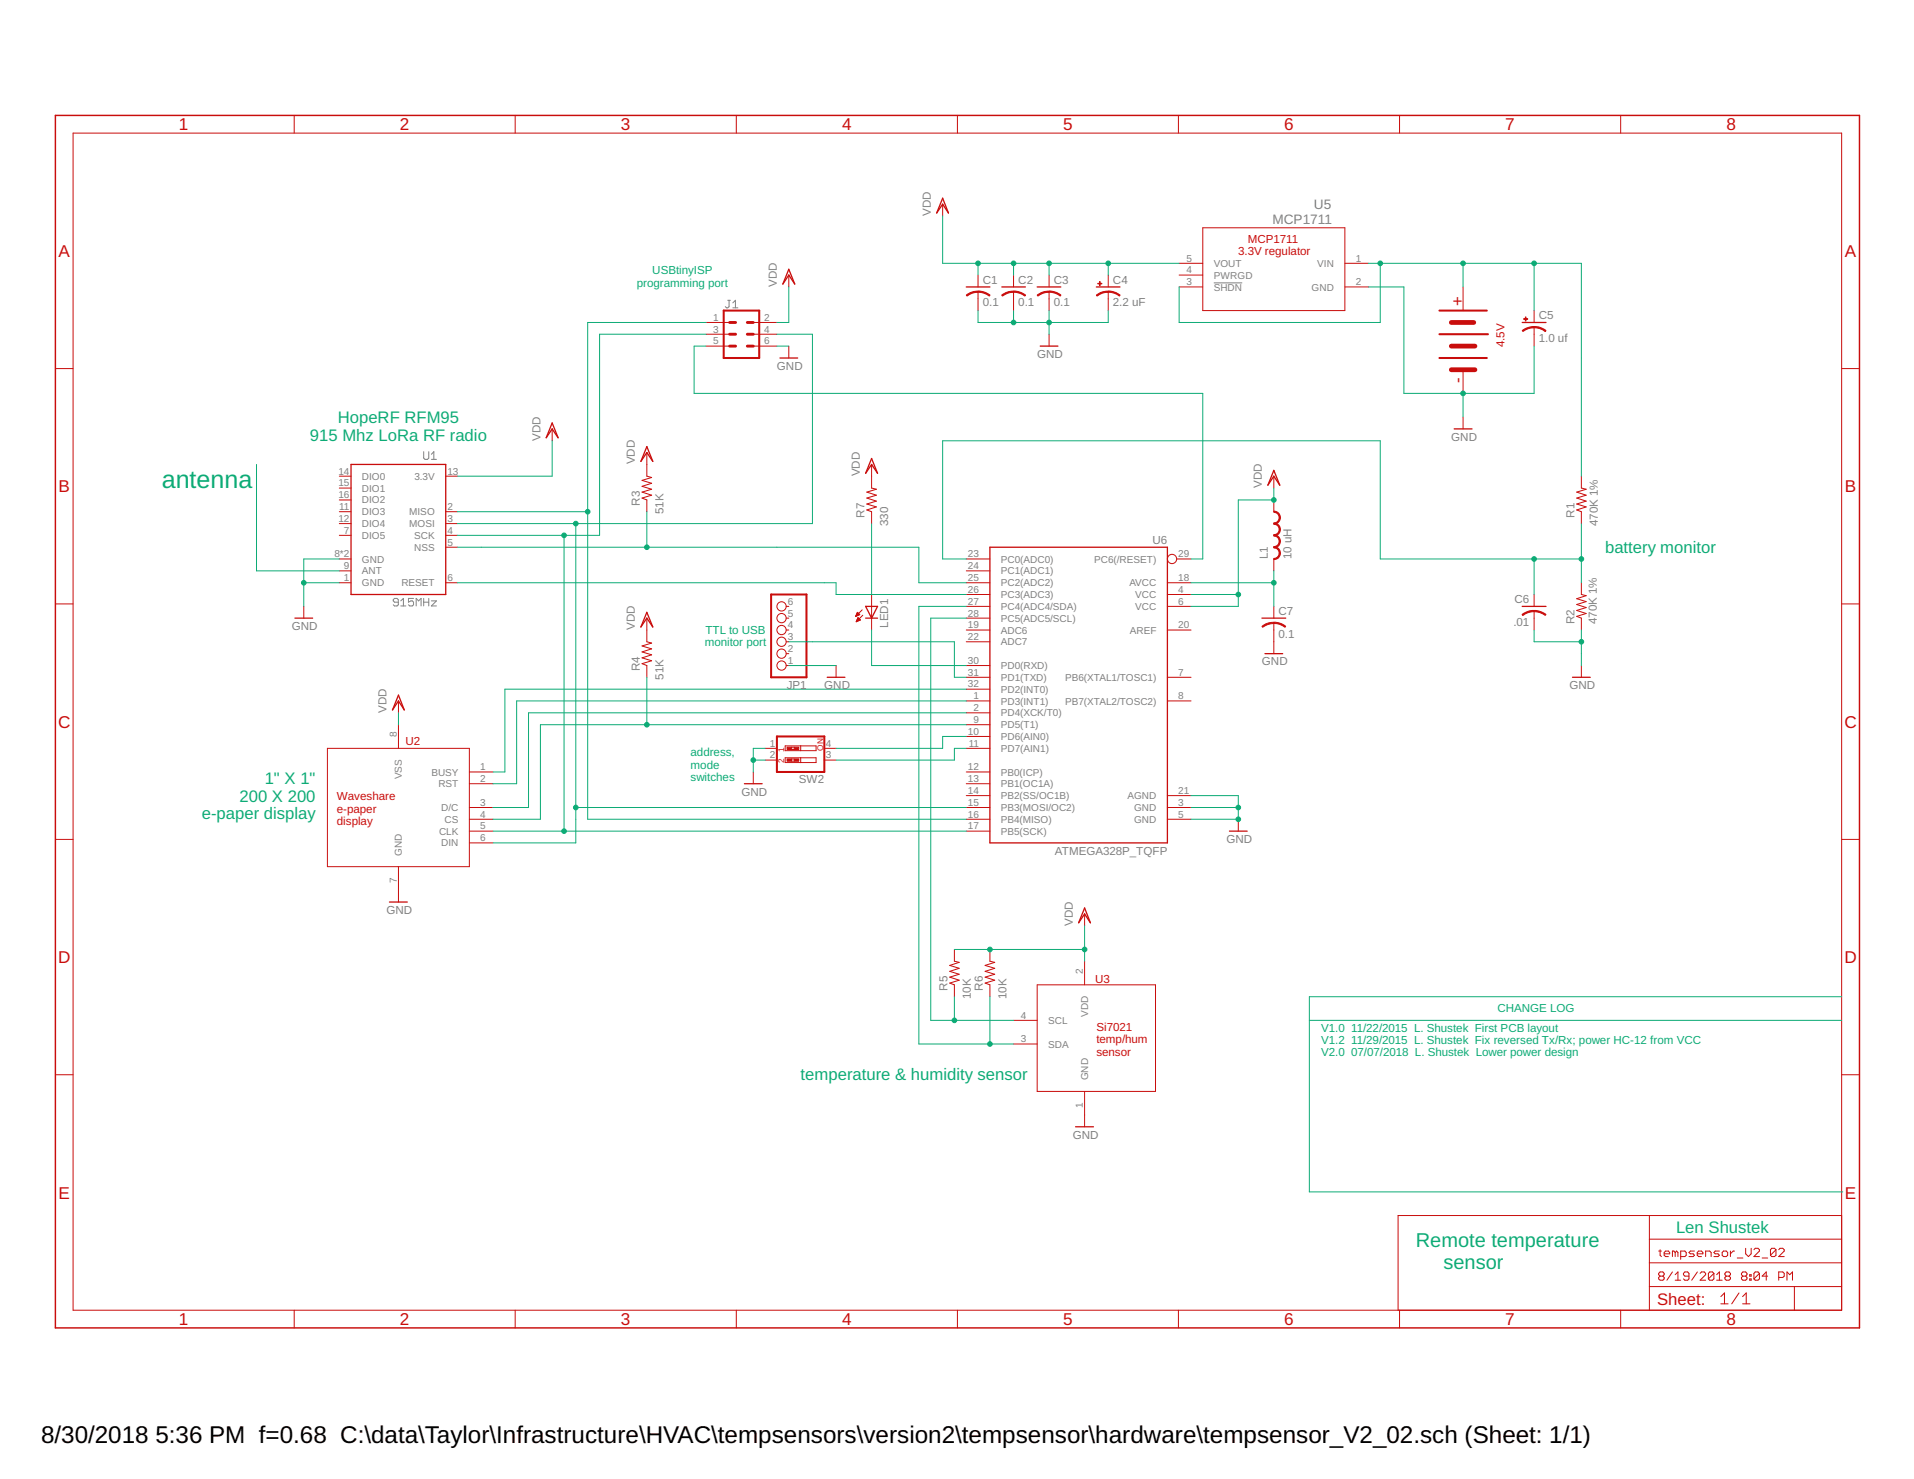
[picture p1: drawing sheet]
<svg xmlns="http://www.w3.org/2000/svg" width="279mm" height="216mm" viewBox="0 0 279 216" stroke-linecap="round" stroke-linejoin="round" font-family="sans-serif">
<g fill="none" stroke="#808080" stroke-width=".15">
<path d="M106.2 43.8h.4M106.4 43.8v1l-.2 .1-.3-.1M107 44.9h.7M107 44.2l.4-.4v1.1M177.2 41.3h4.1M61.8 65.9v1l.2 .2h.4l.2-.2v-1M63 67.1h.7M63 66.3l.3-.4v1.2M58.1 87.9h-.5l-.2-.2v-.2l.2-.1h.4l.1 .1v.8l-.1 .2h-.4l-.2-.2M58.5 88.5h.7M58.5 87.7l.4-.3v1.1M60.4 87.4h-.8v.5l.6-.2 .2 .2v.4l-.2 .2h-.4l-.2-.2"/>
<path d="M60.7 88.5v-1.1l.4 .3 .4-.3v1.1M61.8 87.9h.8M61.8 87.4v1.1M62.6 87.4v1.1M63 87.7h.7l-.7 .8h.7"/>
</g>
<g fill="none" stroke="#c90d0c" stroke-width=".19">
<path d="M115.1 39.3l.9 2.2-.9-1.3-.8 1.3zM137.6 28.9l.9 2.2-.9-1.3-.9 1.3zM113.9 52.3h2.5M141.1 41.9h3.4M146.2 41.9h3.5M151.4 41.9h3.5M151.8 50.5h2.6M160 41.9h3.5M222.2 47.1h3.5M51.2 67.8h13.9v19h-13.9zM80.6 61.7l.9 2.2-.9-1.3-.9 1.3zM94.4 65.2l.9 2.2-.9-1.3-.8 1.3z"/>
<path d="M127.2 66.9l.9 2.2-.9-1.3-.8 1.3zM144.5 79.9h25.9v43.1h-25.9zM185.9 68.7l.9 2.1-.9-1.3-.8 1.3zM212.3 62.6h2.6M43.1 90.2h2.5M94.4 89.4l.9 2.1-.9-1.3-.8 1.3zM120.8 98.9h2.5M126.4 90.2h1.7M126.4 88.5h1.7l-.9 1.7zM184.2 90.2h3.5M184.7 95.4h2.5M222.2 88.5h3.5"/>
<path d="M229.6 98.9h2.5M58.2 101.5l.8 2.1-.8-1.3-.9 1.3zM108.7 114.4h2.6M56.9 131.7h2.6M158.3 132.5l.9 2.2-.9-1.3-.8 1.3zM179.5 121.3h2.6M157 164.5h2.6"/>
</g>
<g fill="none" stroke="#c90d0c" stroke-width=".15">
<path d="M10.7 19.4h258.1v171.9h-258.1zM42.9 16.8v2.6M75.2 16.8v2.6M107.5 16.8v2.6M139.8 16.8v2.6M172 16.8v2.6M204.3 16.8v2.6M236.6 16.8v2.6M137.6 29.8v1.7M172.1 38.4h3.5M175.6 33.3h20.7v12h-20.7zM196.3 38.4h3.5"/>
<path d="M8.1 53.8h2.6M103.1 47.1h3.4M103.1 48.8h3.4M103.1 50.5h3.4M110 47.1h3.4M110 48.8h3.4M110 50.5h3.4M115.1 40.2v1.7M115.1 50.5v1.8M142.8 40.2v1.7M142.8 42.6v2.7M148 40.2v1.7"/>
<path d="M148 42.6v2.7M153.1 40.2v1.7M153.1 42.6v2.7M153.1 48.8v1.7M161.8 40.2v1.7M161.8 42.6v2.7M172.1 41.9h3.5M172.1 40.2h3.5M196.3 41.9h3.5M213.6 41.9v3.4M213.6 54v3.4M223.9 45.3v1.8"/>
<path d="M223.9 47.8v2.7M268.8 53.8h2.6M49.5 69.5h1.7M49.5 71.2h1.7M49.5 73h1.7M49.5 74.7h1.7M49.5 76.4h1.7M49.5 78.1h1.7M65.1 69.5h1.7M65.1 74.7h1.7M65.1 76.4h1.7M65.1 78.1h1.7"/>
<path d="M65.1 79.9h1.7M80.6 62.6v1.7M94.4 66.1v3.4l.7 .2-1.4 .4 1.4 .4-1.4 .5 1.4 .4-1.4 .4 1.4 .5-1.4 .4 .7 .3v1.7M127.2 67.8v3.4l.7 .2-1.4 .4 1.4 .5-1.4 .4 1.4 .5-1.4 .4 1.4 .4-1.4 .4 .7 .3v1.7M185.9 69.5v1.7M185.9 73v1.7M213.6 60.9v1.7M230.8 69.5v1.7l.7 .2-1.3 .4 1.3 .5-1.3 .4 1.3 .5-1.3 .4 1.3 .4-1.3 .4 .6 .3v1.7M8.1 88.2h2.6M44.3 88.5v1.7M49.5 85.1h1.7M49.5 83.3h1.7"/>
<path d="M49.5 81.6h1.7M65.1 85.1h1.7M94.4 90.2v3.5l.7 .2-1.4 .4 1.4 .4-1.4 .5 1.4 .4-1.4 .4 1.4 .5-1.4 .4 .7 .3v1.7M114.8 97.2h.3M114.8 95.4h.3M114.8 93.7h.3M114.8 92h.3M114.8 90.2h.3M114.8 88.5h.3M122 97.2v1.7M124.9 89.9h.1M124.9 89.9h.3"/>
<path d="M125 89.8h.3M125 89.7h.5M125 90.7h.1M125 90.7h.2M125.1 89.6h.3M125.1 90.6h.3M125.1 90.5h.5M125.1 89.5h.2M125.1 90.4h.4M125.1 89.4h.1M125.2 90.4h.3M125.2 90.3h.2"/>
<path d="M125.2 90.2h.1M125.2 90.1l.4 .4-.6 .3zM125.5 89.7l-.3-.3-.3 .6M125.5 89.7l-.6 .3M125.9 89l-1 1M125.9 89.8l-.9 1M127.2 86.8v5.2M141.1 85.1h3.4M141.1 83.3h3.4M141.1 81.6h3.4M141.1 97.2h3.4M141.1 93.7h3.4"/>
<path d="M141.1 92h3.4M141.1 90.2h3.4M141.1 88.5h3.4M141.1 98.9h3.4M141.1 86.8h3.4M170.4 85.1h3.5M170.4 92h3.5M170.4 88.5h3.5M170.4 98.9h3.5M170.4 86.8h3.5M171.7 81.6h2.2M185.9 81.6v1.7"/>
<path d="M185.9 88.5v1.7M185.9 90.9v4.5M223.9 86.8v1.7M223.9 89.2v2.8M230.8 85.1v1.7l.7 .2-1.3 .4 1.3 .4-1.3 .4 1.3 .5-1.3 .4 1.3 .5-1.3 .4 .6 .2v1.8M230.8 97.2v1.7M268.8 88.2h2.6M47.8 109.2h20.7v17.3h-20.7zM58.2 102.3v1.8M58.2 105.8v3.4M68.5 119.6h3.5M68.5 117.9h3.5"/>
<path d="M68.5 114.4h3.5M68.5 112.7h3.5M110 112.7v1.7M111.7 109.2h1.7M111.7 111h1.7M114.6 110.6h4.5v.7h-4.5zM114.6 108.9h4.5v.7h-4.5zM115.6 111.1h.3M115.6 110.8h.3M115.6 109.4h.3M115.6 109.1h.3M116.9 108.9v.7"/>
<path d="M116.9 110.6v.7M120.3 109.2h1.7M120.3 111h1.7M141.1 109.2h3.4M141.1 119.6h3.4M141.1 117.9h3.4M141.1 114.4h3.4M141.1 112.7h3.4M141.1 102.3h3.4M141.1 116.1h3.4M141.1 107.5h3.4M141.1 105.8h3.4"/>
<path d="M141.1 104.1h3.4M141.1 100.6h3.4M170.4 119.6h3.5M170.4 117.9h3.5M170.4 102.3h3.5M170.4 116.1h3.5M180.8 119.6v1.7M8.1 122.5h2.6M58.2 126.5v5.2M68.5 123h3.5M68.5 121.3h3.5M139.3 138.6v1.7l.7 .2-1.4 .4 1.4 .5-1.4 .4 1.4 .4-1.4 .4 1.4 .5-1.4 .4 .7 .3v1.7"/>
<path d="M141.1 121.3h3.4M144.5 138.6v1.7l.7 .2-1.4 .4 1.4 .5-1.4 .4 1.4 .4-1.4 .4 1.4 .5-1.4 .4 .7 .3v1.7M158.3 133.4v1.7M268.8 122.5h2.6M8.1 156.9h2.6M148 152.4h3.4M148 148.9h3.4M151.4 143.8h17.3v15.5h-17.3zM158.3 140.3v3.5M158.3 159.3v5.2M268.8 156.9h2.6M240.8 177.4v13.9"/>
<path d="M268.8 177.4h-64.7v13.9M42.9 191.3v2.5M75.2 191.3v2.5M107.5 191.3v2.5M139.8 191.3v2.5M172 191.3v2.5M204.3 191.3v2.5M236.6 191.3v2.5M240.8 187.8h28M240.8 184.3h28M240.8 180.9h28M242.1 182.6h.4"/>
<path d="M242.3 182.4v.8l.2 .2M242.3 186.3l-.2-.2v-.2l.2-.2h.4l.2 .2v.2l-.2 .2M242.3 186.3l-.2 .2v.2l.2 .2h.4l.2-.2v-.2l-.2-.2M242.3 186.3h.4M242.9 183h.8v-.2l-.2-.2h-.4l-.2 .2v.4l.2 .2h.4M244.1 185.7l-.8 1.2M244.5 182.8l-.2-.2h-.2v.8M244.5 182.8v.6M244.5 182.8l.3-.2 .1 .2v.6M244.5 186.1l.4-.4v1.2M244.5 186.9h.8M245.3 183.4h.7l.1-.2v-.4l-.1-.2h-.7v1.2"/>
<path d="M246.5 186.3h-.5l-.3-.2v-.2l.3-.2h.4l.1 .2v.8l-.1 .2h-.4l-.3-.2M247.4 182.6h-.6l-.3 .2 .3 .2h.4l.2 .2-.2 .2h-.7M247.8 183h.8v-.2l-.2-.2h-.4l-.2 .2v.4l.2 .2h.4M247.8 185.7l-.8 1.2M248.2 185.9l.2-.2h.4l.2 .2v.2l-.8 .8h.8M249 183.4v-.8h.6l.2 .2v.6M250.2 185.9l-.2-.2h-.4l-.2 .2v.8M250.2 185.9v.8l-.2 .2h-.4l-.2-.2M250.2 185.9l-.8 .8M250.6 186.9h.8M250.6 186.1l.4-.4v1.2M251 182.6h-.6l-.2 .2 .2 .2h.4l.2 .2-.2 .2h-.6"/>
<path d="M251.2 189.3l.5-.6v1.6M251.2 190.3h1.1M251.6 182.6h.4l.2 .2v.4l-.2 .2h-.4l-.2-.2v-.4zM252 186.3l-.2-.2v-.2l.2-.2h.4l.2 .2v.2l-.2 .2M252 186.3l-.2 .2v.2l.2 .2h.4l.2-.2v-.2l-.2-.2M252 186.3h.4M252.6 182.6v.8M253.2 182.6h-.2l-.4 .4M253.6 183.6h.8M253.9 188.7l-1.1 1.6M254.4 190.3h1.1M254.4 189.3l.5-.6v1.6"/>
<path d="M254.4 186.3l-.2-.2v-.2l.2-.2h.4l.2 .2v.2l-.2 .2M254.4 186.3l-.2 .2v.2l.2 .2h.4l.2-.2v-.2l-.2-.2M254.4 186.3h.4M254.8 182.2v.8l.4 .4 .4-.4v-.8M255.4 186.1h.2v.2h-.2zM255.4 186.7h.2v.2h-.2zM256 182.4l.2-.2h.4l.2 .2v.2l-.8 .8h.8M256.8 185.9v.8l-.2 .2h-.4l-.2-.2M256.8 185.9l-.2-.2h-.4l-.2 .2v.8M256.8 185.9l-.8 .8M257.2 183.6h.8M258 186.3h-.8l.6-.6v1.2"/>
<path d="M259.2 182.4v.8l-.2 .2h-.4l-.2-.2M259.2 182.4l-.2-.2h-.4l-.2 .2v.8M259.2 182.4l-.8 .8M259.7 182.4l.1-.2h.4l.3 .2v.2l-.8 .8h.8M259.7 186.5h.5l.3-.2v-.4l-.3-.2h-.5v1.2M260.9 186.9v-1.2l.4 .4 .4-.4v1.2M261.9 187.8v3.5"/>
<circle cx="114.1" cy="92" r=".68"/>
<circle cx="114.1" cy="93.7" r=".68"/>
<circle cx="114.1" cy="90.2" r=".68"/>
<circle cx="114.1" cy="88.5" r=".68"/>
<circle cx="114.1" cy="97.2" r=".68"/>
<circle cx="114.1" cy="95.4" r=".68"/>
<circle cx="171.1" cy="81.6" r=".68"/>
</g>
<path d="M8.1 16.8h263.3v177h-263.3z" fill="none" stroke="#c90d0c" stroke-width=".21"/>
<path d="M211.9 54h3.4M211.9 50.5h3.4M211.9 47.1h3.2" fill="none" stroke="#c90d0c" stroke-width=".7"/>
<path d="M105.6 45.3h5.2v7h-5.2zM210.1 52.3h6.9M210.1 48.8h7.1M210.1 45.3h6.9M112.6 86.8h5.1v12.1h-5.1zM113.4 107.5h6.9v5.2h-6.9z" fill="none" stroke="#c90d0c" stroke-width=".3"/>
<g fill="#c90d0c" stroke="#c90d0c" stroke-width=".15">
<path d="M142.8 42.5a2.89 2.89 0 0 1 1.7 .6l-.1 .1a2.72 2.72 0 0 0-1.6-.5z" fill-rule="evenodd"/>
<path d="M141.1 43.1a2.57 2.57 0 0 1 1.7-.6v.2a2.42 2.42 0 0 0-1.6 .5z" fill-rule="evenodd"/>
<path d="M148 42.5a2.89 2.89 0 0 1 1.7 .6l-.1 .1a2.72 2.72 0 0 0-1.6-.5z" fill-rule="evenodd"/>
<path d="M146.2 43.1a2.71 2.71 0 0 1 1.8-.6v.2a2.53 2.53 0 0 0-1.7 .5z" fill-rule="evenodd"/>
<path d="M153.1 42.5a2.79 2.79 0 0 1 1.8 .6l-.1 .1a2.6 2.6 0 0 0-1.7-.5z" fill-rule="evenodd"/>
<path d="M151.4 43.1a2.58 2.58 0 0 1 1.7-.6v.2a2.43 2.43 0 0 0-1.6 .5z" fill-rule="evenodd"/>
<path d="M161.8 42.5a2.79 2.79 0 0 1 1.7 .6l-.1 .1a2.6 2.6 0 0 0-1.6-.5z" fill-rule="evenodd"/>
<path d="M160 43.1a2.58 2.58 0 0 1 1.8-.6v.2a2.43 2.43 0 0 0-1.7 .5z" fill-rule="evenodd"/>
<path d="M222.2 89.7a2.87 2.87 0 0 1 1.7-.6v.2a2.72 2.72 0 0 0-1.6 .6z" fill-rule="evenodd"/>
<path d="M223.9 89.1a2.79 2.79 0 0 1 1.8 .6l-.1 .1a2.9 2.9 0 0 0-1.7-.5z" fill-rule="evenodd"/>
<path d="M223.9 47.7a2.47 2.47 0 0 1 1.8 .6l-.1 .1a2.6 2.6 0 0 0-1.7-.6z" fill-rule="evenodd"/>
<path d="M222.2 48.3a2.71 2.71 0 0 1 1.7-.6v.2a2.57 2.57 0 0 0-1.6 .5z" fill-rule="evenodd"/>
<path d="M185.9 90.8a2.68 2.68 0 0 1 1.8 .6l-.1 .2a2.43 2.43 0 0 0-1.7-.6z" fill-rule="evenodd"/>
<path d="M184.2 91.4a2.42 2.42 0 0 1 1.7-.6v.2a2.76 2.76 0 0 0-1.6 .6z" fill-rule="evenodd"/>
<path d="M185.9 74.6h.2a.93 .93 0 0 1 .8 1h-.2a.77 .77 0 0 0-.8-.8z" fill-rule="evenodd"/>
<path d="M185.9 76.3a.77 .77 0 0 0 .8-.7h.2v.1a.93 .93 0 0 1-1 .8z" fill-rule="evenodd"/>
<path d="M185.9 76.3h.2a.93 .93 0 0 1 .8 1h-.2a.77 .77 0 0 0-.8-.8z" fill-rule="evenodd"/>
<path d="M185.9 78.1a.77 .77 0 0 0 .8-.8h.2v.1a.93 .93 0 0 1-1 .8z" fill-rule="evenodd"/>
<path d="M185.9 78.1h.2a.93 .93 0 0 1 .8 .9h-.2a.77 .77 0 0 0-.8-.8z" fill-rule="evenodd"/>
<path d="M185.9 79.8a.77 .77 0 0 0 .8-.8h.2v.1a.93 .93 0 0 1-1 .9z" fill-rule="evenodd"/>
<path d="M185.9 79.8h.2a.93 .93 0 0 1 .8 1h-.2a.77 .77 0 0 0-.8-.8z" fill-rule="evenodd"/>
<path d="M185.9 81.5a.77 .77 0 0 0 .8-.7h.2v.1a.89 .89 0 0 1-1 .8z" fill-rule="evenodd"/>
</g>
<g fill="#c90d0c" stroke="#c90d0c" stroke-width=".15">
<path d="M160.3 41.4h.5h-.5z"/>
<path d="M160.5 41.1h.1v.6h-.1z"/>
<path d="M222.4 46.5h.6v.1h-.6z"/>
<path d="M222.7 46.3h.1v.6h-.1z"/>
<path d="M115.9 110.8h.7v.3h-.7z"/>
<path d="M114.9 110.8h.7v.3h-.7z"/>
<path d="M115.9 109.1h.7v.3h-.7z"/>
<path d="M114.9 109.1h.7v.3h-.7z"/>
</g>
<path d="M106.5 50.5h.9M106.5 48.8h.9M106.5 47.1h.9M109.1 50.5h.9M109.1 48.8h.9M109.1 47.1h.9" fill="none" stroke="#c90d0c" stroke-width=".42"/>
<g fill="none" stroke="#0dab76" stroke-width=".15">
<path d="M137.6 31.5v6.9h34.5M142.8 38.4v1.8M148 38.4v1.8M153.1 38.4v1.8M161.8 38.4v1.8M199.8 38.4h31v31.1M201.5 38.4v8.7h-29.4v-5.2M213.6 38.4v3.5M223.9 38.4v6.9M103.1 47.1h-17.3v72.5h55.3M103.1 50.5h-1.8v6.9h74.3v24.2h-1.7M103.1 48.8h-15.6v29.3h-20.7"/>
<path d="M113.4 50.5h1.7M113.4 48.8h5.2v27.6h-51.8M115.1 41.9v5.2h-1.7M142.8 45.3v1.8h19v-1.8M148 45.3v1.8M153.1 45.3v3.5M199.8 41.9h5.1v15.5h19v-6.9M213.6 57.4v3.5M37.4 67.8v15.5h12.1M66.8 79.9h67.3v5.2h7M66.8 74.7h19M80.6 64.3v5.2h-13.8"/>
<path d="M82.3 78.1v43.2M84.1 76.4v46.6h-12.1M94.4 74.7v5.2M127.2 76.4v10.4M185.9 71.2v1.8h-5.1v15.5h-6.9M230.8 76.4v8.7M44.3 85.1h5.2M49.5 81.6h-5.2v6.9M66.8 85.1h55.2v1.7h19.1M94.4 98.9v6.9M115.1 93.7h24.2v5.2h1.8M115.1 97.2h6.9"/>
<path d="M127.2 92v5.2h13.9M141.1 81.6h-3.5v-17.3h63.9v17.3h29.3M141.1 88.5h-7v63.9h13.9M141.1 90.2h-5.2v58.7h12.1M173.9 85.1h12M173.9 86.8h6.9M185.9 83.3v5.2M223.9 81.6v5.2M223.9 92v1.7h6.9M230.8 92v5.2M58.2 104.1v1.7M84.1 117.9h57"/>
<path d="M110 111h1.7M111.7 109.2h-1.7v3.5M141.1 105.8h-62.2v13.8h-6.9M141.1 104.1h-63.9v13.8h-5.2M141.1 109.2h-1.8v1.8h-17.3M141.1 107.5h-3.5v1.7h-15.6M141.1 100.6h-67.4v12.1h-1.7M141.1 102.3h-65.7v12.1h-3.4M173.9 116.1h6.9v3.5h-6.9M173.9 117.9h6.9M72 121.3h69.1M139.3 138.6h19"/>
<path d="M158.3 135.1v5.2M139.3 145.5v3.4M144.5 145.5v6.9M191.1 148.9h77.7M268.8 145.5h-77.7v28.5h77.9"/>
</g>
<g fill="#0dab76" stroke="#0dab76" stroke-width=".15">
<circle cx="230.8" cy="93.7" r=".34"/>
<circle cx="148" cy="47.1" r=".34"/>
<circle cx="153.1" cy="47.1" r=".34"/>
<circle cx="180.8" cy="119.6" r=".34"/>
<circle cx="180.8" cy="117.9" r=".34"/>
<circle cx="44.3" cy="85.1" r=".34"/>
<circle cx="213.6" cy="57.4" r=".34"/>
<circle cx="110" cy="111" r=".34"/>
<circle cx="144.5" cy="138.6" r=".34"/>
<circle cx="158.3" cy="138.6" r=".34"/>
<circle cx="148" cy="38.4" r=".34"/>
<circle cx="153.1" cy="38.4" r=".34"/>
<circle cx="142.8" cy="38.4" r=".34"/>
<circle cx="161.8" cy="38.4" r=".34"/>
<circle cx="185.9" cy="73" r=".34"/>
<circle cx="180.8" cy="86.8" r=".34"/>
<circle cx="230.8" cy="81.6" r=".34"/>
<circle cx="223.9" cy="81.6" r=".34"/>
<circle cx="139.3" cy="148.9" r=".34"/>
<circle cx="144.5" cy="152.4" r=".34"/>
<circle cx="84.1" cy="76.4" r=".34"/>
<circle cx="84.1" cy="117.9" r=".34"/>
<circle cx="82.3" cy="121.3" r=".34"/>
<circle cx="82.3" cy="78.1" r=".34"/>
<circle cx="85.8" cy="74.7" r=".34"/>
<circle cx="94.4" cy="105.8" r=".34"/>
<circle cx="213.6" cy="38.4" r=".34"/>
<circle cx="201.5" cy="38.4" r=".34"/>
<circle cx="223.9" cy="38.4" r=".34"/>
<circle cx="94.4" cy="79.9" r=".34"/>
<circle cx="185.9" cy="85.1" r=".34"/>
</g>
<text font-size="3.7" fill="#0dab76" x="23.6" y="71.2">antenna</text>
<g font-size="3.5">
<text x="6" y="210.7">8/30/2018</text>
<text x="22.7" y="210.7">5:36 PM f=0.68 C:\data\Taylor\Infrastructure\HVAC\tempsensors\version2\tempsensor\hardware\tempsensor_V2_02.sch (Sheet: 1/1)</text>
</g>
<g font-size="2.9" fill="#0dab76">
<text x="206.7" y="182.1">Remote temperature</text>
<text x="210.7" y="185.2">sensor</text>
</g>
<g font-size="2.5" fill="#c90d0c">
<text x="26.1" y="19">1</text>
<text x="58.4" y="19">2</text>
<text x="90.6" y="19">3</text>
<text x="122.9" y="19">4</text>
<text x="155.2" y="19">5</text>
<text x="187.5" y="19">6</text>
<text x="219.7" y="19">7</text>
<text x="252" y="19">8</text>
<text x="8.5" y="37.5">A</text>
<text x="269.3" y="37.5">A</text>
<text x="8.5" y="71.9">B</text>
<text x="269.3" y="71.9">B</text>
<text x="8.5" y="106.2">C</text>
<text x="269.2" y="106.2">C</text>
<text x="8.5" y="140.6">D</text>
<text x="269.2" y="140.6">D</text>
<text x="8.5" y="175">E</text>
<text x="269.3" y="175">E</text>
<text x="26.1" y="193.4">1</text>
<text x="58.4" y="193.4">2</text>
<text x="90.6" y="193.4">3</text>
<text x="122.9" y="193.4">4</text>
<text x="155.2" y="193.4">5</text>
<text x="187.5" y="193.4">6</text>
<text x="219.7" y="193.4">7</text>
<text x="252" y="193.4">8</text>
</g>
<g font-size="2.4" fill="#c90d0c">
<text x="213.6" y="44.7" transform="rotate(-90 213.6 44.7)">+</text>
<text x="213.6" y="55.9" transform="rotate(-90 213.6 55.9)">-</text>
<text x="241.9" y="190.5">Sheet:</text>
</g>
<g font-size="2.4" fill="#0dab76">
<text x="45.2" y="64.3">915 Mhz LoRa RF radio</text>
<text x="49.3" y="61.8">HopeRF RFM95</text>
<text x="234.3" y="80.7">battery monitor</text>
<text x="29.5" y="119.6">e-paper display</text>
<text x="35" y="117">200 X 200</text>
<text x="38.6" y="114.4">1&quot; X 1&quot;</text>
<text x="116.9" y="157.6">temperature &amp; humidity sensor</text>
<text x="244.7" y="180">Len Shustek</text>
</g>
<g font-size="2" fill="#808080">
<text x="185.8" y="32.8">MCP1711</text>
<text x="191.8" y="30.5">U5</text>
</g>
<g font-size="1.7" fill="#808080">
<text x="135.9" y="31.5" transform="rotate(-90 135.9 31.5)">VDD</text>
<text x="113.4" y="41.9" transform="rotate(-90 113.4 41.9)">VDD</text>
<text x="143.5" y="41.5">C1</text>
<text x="148.6" y="41.5">C2</text>
<text x="153.8" y="41.5">C3</text>
<text x="162.5" y="41.5">C4</text>
<text x="143.5" y="44.7">0.1</text>
<text x="148.6" y="44.7">0.1</text>
<text x="153.8" y="44.7">0.1</text>
<text x="162.5" y="44.7">2.2 uF</text>
<text x="224.6" y="46.6">C5</text>
<text x="113.4" y="54">GND</text>
<text x="151.4" y="52.3">GND</text>
<text x="224.6" y="49.9">1.0 uf</text>
<text x="78.9" y="64.3" transform="rotate(-90 78.9 64.3)">VDD</text>
<text x="211.9" y="64.3">GND</text>
<text x="92.7" y="67.8" transform="rotate(-90 92.7 67.8)">VDD</text>
<text x="125.5" y="69.5" transform="rotate(-90 125.5 69.5)">VDD</text>
<text x="184.2" y="71.2" transform="rotate(-90 184.2 71.2)">VDD</text>
<text x="93.4" y="73.8" transform="rotate(-90 93.4 73.8)">R3</text>
<text x="96.8" y="75" transform="rotate(-90 96.8 75)">51K</text>
<text x="126.2" y="75.6" transform="rotate(-90 126.2 75.6)">R7</text>
<text x="129.7" y="76.8" transform="rotate(-90 129.7 76.8)">330</text>
<text x="229.8" y="75.6" transform="rotate(-90 229.8 75.6)">R1</text>
<text x="233.3" y="76.8" transform="rotate(-90 233.3 76.8)">470K 1%</text>
<text x="168.2" y="79.4">U6</text>
<text x="185.1" y="81.6" transform="rotate(-90 185.1 81.6)">L1</text>
<text x="188.5" y="81.6" transform="rotate(-90 188.5 81.6)">10 uH</text>
<text x="186.6" y="89.8">C7</text>
<text x="221.1" y="88.1">C6</text>
<text x="42.6" y="92">GND</text>
<text x="92.7" y="92" transform="rotate(-90 92.7 92)">VDD</text>
<text x="129.7" y="91.6" transform="rotate(-90 129.7 91.6)">LED1</text>
<text x="186.6" y="93.1">0.1</text>
<text x="220.9" y="91.4">.01</text>
<text x="229.8" y="91.1" transform="rotate(-90 229.8 91.1)">R2</text>
<text x="233.1" y="91.1" transform="rotate(-90 233.1 91.1)">470K 1%</text>
<text x="93.4" y="98" transform="rotate(-90 93.4 98)">R4</text>
<text x="96.8" y="99.2" transform="rotate(-90 96.8 99.2)">51K</text>
<text x="114.8" y="100.5">JP1</text>
<text x="120.3" y="100.6">GND</text>
<text x="184.2" y="97.1">GND</text>
<text x="229.1" y="100.6">GND</text>
<text x="56.4" y="104.1" transform="rotate(-90 56.4 104.1)">VDD</text>
<text x="108.2" y="116.1">GND</text>
<text x="116.6" y="114.3">SW2</text>
<text x="154" y="124.8">ATMEGA328P_TQFP</text>
<text x="179" y="123">GND</text>
<text x="56.4" y="133.4">GND</text>
<text x="156.6" y="135.1" transform="rotate(-90 156.6 135.1)">VDD</text>
<text x="138.3" y="144.6" transform="rotate(-90 138.3 144.6)">R5</text>
<text x="141.7" y="145.8" transform="rotate(-90 141.7 145.8)">10K</text>
<text x="143.5" y="144.6" transform="rotate(-90 143.5 144.6)">R6</text>
<text x="146.9" y="145.8" transform="rotate(-90 146.9 145.8)">10K</text>
<text x="156.6" y="166.2">GND</text>
</g>
<g font-size="1.7" fill="#c90d0c">
<text x="182.1" y="35.4">MCP1711</text>
<text x="180.7" y="37.2">3.3V regulator</text>
<text x="219.6" y="50.7" transform="rotate(-90 219.6 50.7)">4.5V</text>
<text x="59.2" y="108.7">U2</text>
<text x="49.2" y="116.8">Waveshare</text>
<text x="49.2" y="118.6">e-paper</text>
<text x="49.2" y="120.5">display</text>
<text x="159.9" y="143.4">U3</text>
<text x="160" y="150.5">Si7021</text>
<text x="160" y="152.3">temp/hum</text>
<text x="160" y="154.1">sensor</text>
</g>
<g font-size="1.7" fill="#0dab76">
<text x="93" y="41.9">programming port</text>
<text x="95.2" y="40.1">USBtinyISP</text>
<text x="102.9" y="94.3">monitor port</text>
<text x="103" y="92.5">TTL to USB</text>
<text x="100.8" y="110.4">address,</text>
<text x="100.8" y="112.2">mode</text>
<text x="100.8" y="114.1">switches</text>
<text x="218.6" y="147.7">CHANGE LOG</text>
<text x="192.9" y="150.7">V1.0</text>
<text x="192.9" y="152.4">V1.2</text>
<text x="192.9" y="154.1">V2.0</text>
<text x="197.2" y="150.7">11/22/2015 L. Shustek First PCB layout</text>
<text x="197.2" y="152.4">11/29/2015 L. Shustek Fix reversed Tx/Rx; power HC-12 from VCC</text>
<text x="197.2" y="154.1">07/07/2018 L. Shustek Lower power design</text>
</g>
<g font-size="1.5" fill="#808080">
<text x="173.2" y="41.6">3</text>
<text x="173.2" y="39.9">4</text>
<text x="173.2" y="38.2">5</text>
<text x="177.2" y="40.7">PWRGD</text>
<text x="177.2" y="39">VOUT</text>
<text x="192.3" y="39">VIN</text>
<text x="197.9" y="38.2">1</text>
<text x="197.9" y="41.6">2</text>
<text x="104.1" y="46.8">1</text>
<text x="111.6" y="46.8">2</text>
<text x="177.2" y="42.4">SHDN</text>
<text x="191.5" y="42.4">GND</text>
<text x="104.1" y="48.6">3</text>
<text x="104.1" y="50.3">5</text>
<text x="111.6" y="50.3">6</text>
<text x="111.6" y="48.6">4</text>
<text x="49.4" y="69.3">14</text>
<text x="49.4" y="71">15</text>
<text x="52.8" y="70">DIO0</text>
<text x="52.8" y="71.8">DIO1</text>
<text x="60.5" y="70">3.3V</text>
<text x="65.3" y="69.3">13</text>
<text x="49.4" y="72.7">16</text>
<text x="49.4" y="76.2">12</text>
<text x="49.5" y="74.5">11</text>
<text x="50.2" y="77.9">7</text>
<text x="52.8" y="73.5">DIO2</text>
<text x="52.8" y="75.2">DIO3</text>
<text x="52.8" y="76.9">DIO4</text>
<text x="59.8" y="75.2">MISO</text>
<text x="59.8" y="76.9">MOSI</text>
<text x="65.3" y="77.9">4</text>
<text x="65.3" y="74.5">2</text>
<text x="65.3" y="76.2">3</text>
<text x="48.8" y="81.4">8*2</text>
<text x="50.2" y="83.1">9</text>
<text x="52.8" y="78.7">DIO5</text>
<text x="52.8" y="83.9">ANT</text>
<text x="52.8" y="82.1">GND</text>
<text x="60.5" y="78.7">SCK</text>
<text x="60.5" y="80.4">NSS</text>
<text x="65.3" y="79.6">5</text>
<text x="141.3" y="83.1">24</text>
<text x="141.3" y="81.4">23</text>
<text x="146.1" y="83.9">PC1(ADC1)</text>
<text x="146.1" y="82.1">PC0(ADC0)</text>
<text x="159.7" y="82.1">PC6(/RESET)</text>
<text x="172" y="81.4">29</text>
<text x="50.2" y="84.8">1</text>
<text x="52.8" y="85.6">GND</text>
<text x="58.6" y="85.6">RESET</text>
<text x="65.3" y="84.8">6</text>
<text x="115" y="90">5</text>
<text x="115" y="88.3">6</text>
<text x="141.3" y="90">28</text>
<text x="141.3" y="88.3">27</text>
<text x="141.3" y="86.5">26</text>
<text x="141.3" y="84.8">25</text>
<text x="146.1" y="89">PC4(ADC4/SDA)</text>
<text x="146.1" y="87.3">PC3(ADC3)</text>
<text x="146.1" y="85.6">PC2(ADC2)</text>
<text x="164.9" y="85.6">AVCC</text>
<text x="165.7" y="87.3">VCC</text>
<text x="165.7" y="89">VCC</text>
<text x="172" y="86.5">4</text>
<text x="172" y="88.3">6</text>
<text x="172" y="84.8">18</text>
<text x="115" y="95.2">2</text>
<text x="115" y="93.5">3</text>
<text x="115" y="91.7">4</text>
<text x="141.3" y="93.5">22</text>
<text x="141.3" y="91.7">19</text>
<text x="146.1" y="94.2">ADC7</text>
<text x="146.1" y="92.5">ADC6</text>
<text x="146.1" y="90.8">PC5(ADC5/SCL)</text>
<text x="164.9" y="92.5">AREF</text>
<text x="172" y="91.7">20</text>
<text x="115" y="96.9">1</text>
<text x="141.3" y="100.4">32</text>
<text x="141.3" y="98.6">31</text>
<text x="141.3" y="96.9">30</text>
<text x="146.1" y="101.1">PD2(INT0)</text>
<text x="146.1" y="99.4">PD1(TXD)</text>
<text x="146.1" y="97.7">PD0(RXD)</text>
<text x="155.5" y="99.4">PB6(XTAL1/TOSC1)</text>
<text x="172" y="98.6">7</text>
<text x="57.9" y="107.6" transform="rotate(-90 57.9 107.6)">8</text>
<text x="141.3" y="107.3">10</text>
<text x="142.1" y="105.5">9</text>
<text x="142.1" y="103.8">2</text>
<text x="142.1" y="102.1">1</text>
<text x="146.1" y="106.3">PD5(T1)</text>
<text x="146.1" y="104.6">PD4(XCK/T0)</text>
<text x="146.1" y="102.8">PD3(INT1)</text>
<text x="155.5" y="102.8">PB7(XTAL2/TOSC2)</text>
<text x="172" y="102.1">8</text>
<text x="58.7" y="113.7" transform="rotate(-90 58.7 113.7)">VSS</text>
<text x="63" y="113.2">BUSY</text>
<text x="70.1" y="112.4">1</text>
<text x="112.4" y="109">1</text>
<text x="112.4" y="110.7">2</text>
<text x="120.6" y="110.7">3</text>
<text x="120.6" y="109">4</text>
<text x="141.3" y="112.4">12</text>
<text x="141.4" y="109">11</text>
<text x="146.1" y="113.2">PB0(ICP)</text>
<text x="146.1" y="109.8">PD7(AIN1)</text>
<text x="146.1" y="108">PD6(AIN0)</text>
<text x="64" y="114.9">RST</text>
<text x="64.4" y="118.4">D/C</text>
<text x="70.1" y="119.4">4</text>
<text x="70.1" y="117.6">3</text>
<text x="70.1" y="114.2">2</text>
<text x="141.3" y="119.4">16</text>
<text x="141.3" y="117.6">15</text>
<text x="141.3" y="115.9">14</text>
<text x="141.3" y="114.2">13</text>
<text x="146.1" y="118.4">PB3(MOSI/OC2)</text>
<text x="146.1" y="116.7">PB2(SS/OC1B)</text>
<text x="146.1" y="114.9">PB1(OC1A)</text>
<text x="164.6" y="116.7">AGND</text>
<text x="165.6" y="118.4">GND</text>
<text x="172" y="117.6">3</text>
<text x="172" y="119.4">5</text>
<text x="172" y="115.9">21</text>
<text x="58.7" y="124.9" transform="rotate(-90 58.7 124.9)">GND</text>
<text x="64.1" y="121.8">CLK</text>
<text x="64.4" y="123.6">DIN</text>
<text x="64.9" y="120.1">CS</text>
<text x="70.1" y="122.8">6</text>
<text x="70.1" y="121.1">5</text>
<text x="141.3" y="121.1">17</text>
<text x="146.1" y="121.8">PB5(SCK)</text>
<text x="146.1" y="120.1">PB4(MISO)</text>
<text x="165.6" y="120.1">GND</text>
<text x="57.9" y="128.9" transform="rotate(-90 57.9 128.9)">7</text>
<text x="158.1" y="142.2" transform="rotate(-90 158.1 142.2)">2</text>
<text x="149" y="148.7">4</text>
<text x="153" y="149.5">SCL</text>
<text x="158.8" y="148.4" transform="rotate(-90 158.8 148.4)">VDD</text>
<text x="149" y="152.2">3</text>
<text x="153" y="152.9">SDA</text>
<text x="158.1" y="161.7" transform="rotate(-90 158.1 161.7)">1</text>
<text x="158.8" y="157.7" transform="rotate(-90 158.8 157.7)">GND</text>
</g>
<g font-size="1.2" fill="#c90d0c">
<text x="114.5" y="111.4" transform="rotate(-90 114.5 111.4)">2</text>
<text x="114.5" y="109.8" transform="rotate(-90 114.5 109.8)">1</text>
<text x="120.2" y="109.6" transform="rotate(-90 120.2 109.6)">ON</text>
</g>
</svg>
